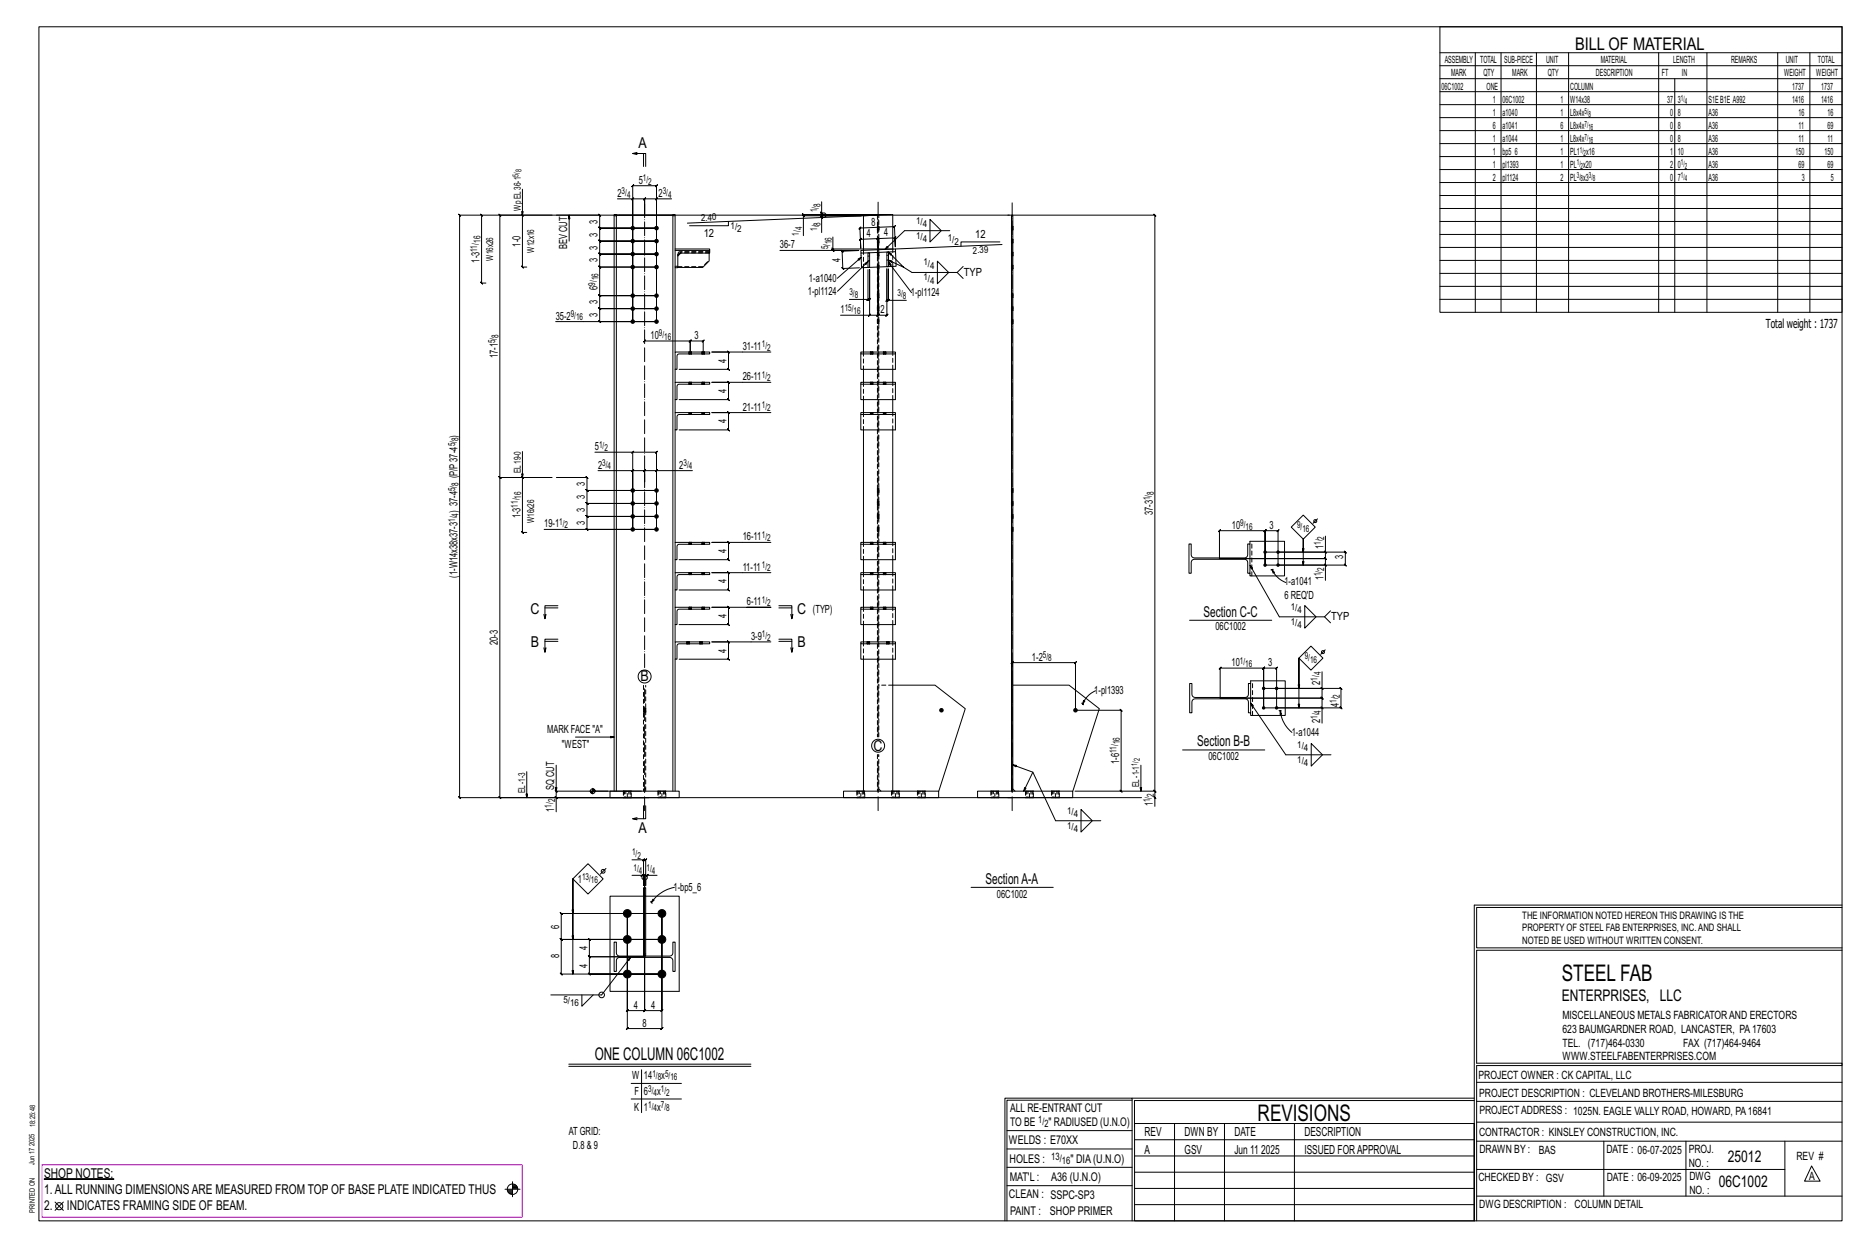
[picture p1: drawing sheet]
<svg xmlns="http://www.w3.org/2000/svg" width="914mm" height="610mm" viewBox="0 0 914 610" stroke-linecap="round" stroke-linejoin="round" font-family="sans-serif">
<g fill="#000" stroke="#000" stroke-width=".49">
<path d="M22 577h34z"/>
<circle cx="310" cy="118" r=".9"/>
<circle cx="310" cy="112" r=".9"/>
<circle cx="321" cy="118" r=".9"/>
<circle cx="321" cy="112" r=".9"/>
<circle cx="310" cy="124" r=".9"/>
<circle cx="310" cy="131" r=".9"/>
<circle cx="321" cy="124" r=".9"/>
<circle cx="321" cy="131" r=".9"/>
<circle cx="310" cy="145" r=".9"/>
<circle cx="310" cy="151" r=".9"/>
<circle cx="310" cy="157" r=".9"/>
<circle cx="321" cy="157" r=".9"/>
<circle cx="321" cy="151" r=".9"/>
<circle cx="321" cy="145" r=".9"/>
<circle cx="310" cy="240" r=".9"/>
<circle cx="321" cy="240" r=".9"/>
<circle cx="310" cy="253" r=".9"/>
<circle cx="310" cy="246" r=".9"/>
<circle cx="310" cy="259" r=".9"/>
<circle cx="321" cy="259" r=".9"/>
<circle cx="321" cy="253" r=".9"/>
<circle cx="321" cy="246" r=".9"/>
<circle cx="619" cy="276" r=".6"/>
<circle cx="619" cy="270" r=".6"/>
<circle cx="626" cy="270" r=".6"/>
<circle cx="626" cy="276" r=".6"/>
<circle cx="619" cy="337" r=".6"/>
<circle cx="625" cy="337" r=".6"/>
<circle cx="461" cy="347" r=".9"/>
<circle cx="526" cy="347" r=".9"/>
<circle cx="619" cy="346" r=".6"/>
<circle cx="625" cy="346" r=".6"/>
<circle cx="307" cy="460" r="1.9"/>
<circle cx="307" cy="447" r="1.9"/>
<circle cx="324" cy="460" r="1.9"/>
<circle cx="324" cy="447" r="1.9"/>
<circle cx="307" cy="477" r="1.9"/>
<circle cx="324" cy="477" r="1.9"/>
</g>
<g fill="none" stroke="#000" stroke-width=".49">
<path d="M19 13h883v584h-883zM705 13h197v140h-197zM705 26h197M705 32h197M705 39h197M722 26v127M735 26v127M752 26v127M768 26v127M812 26v127M820 39v114M836 26v127"/>
<path d="M870 26v127M886 26v127M705 45h197M705 51h197M705 58h197M312 76l-2-1h6v6M312 75h-2M315 75v6M705 64h197M705 70h197M705 77h197M256 93v38l-1-1 1 1h2"/>
<path d="M302 97h8v60v-66h-1l1-1v1h11l1-1-1 1v66v-60h8M309 98l1-1zM310 97h6l-1 1 1-1v8v-8l-1 1 1-1h5M321 97h1l-1 1zM402 99v5h2v1h32h-43v-1l1 1h-1v1M705 83h197M705 89h197M705 96h197M235 105l1 1zM236 105v33h-1l1 1v-1h2M255 105l1 1zM270 105h-25h-1l1 1v-1v129"/>
<path d="M272 105h22h-1l1 1v-1v7l-1-1 1 1h27h-27l-1-1 1 1v6l-1-1 1 1h27h-27l-1-1 1 1v6h-1l1 1v-1h27h-27h-1l1 1v-1v7l-1-1 1 1h27h-27l-1-1 1 1v14l-1-1 1 1h27h-27l-1-1 1 1v6l-1-1 1 1h27h-27l-1-1 1 1v6h-1l1 1v-1h27h-49M279 105v13M301 106h1v281M301 106v-1h29v18M301 106v281M302 106l27-1v282M329 106h1M357 108v2h-19M393 105l1 1zM402 106l1 1zM402 104l1 1zM402 114v-8h2h18h-29v9"/>
<path d="M402 104v1l1 1-1-1h26h-26l1 1-1-1v1M408 116v6h29M421 111v1l17-1h-1l1-1v1v10v-5h1l-1 1v-1l-8 1v-1l-1 1h1v5v-5v-1l-1 1h1h-9h1l-1 1v-1v4v-9h-1zM430 117h.1M430 119h.1M430 111h.1M430 112h.1M430 105l-94 4M455 107l6 6-6 5zM465 113h-22l-10 9M489 118h-19v2M491 120l-53 2"/>
<path d="M493 105h72l1 1-1-1v282M494 105h-269h-1l1 1v-1v285h-1l1 1v-1h270M495 117h.1M495 119h.1M495 111h.1M495 112h.1M495 105h1v282h-1zM496 117h.1M496 119h.1M496 111h.1M496 112h.1M705 102h197"/>
<path d="M705 108h197M705 115h197M330 123h17v1h-15v1v6h-2zM330 122h17v1M330 131v41M333 124l-1 1M347 124v4l-3 3h-12M382 123h38M407 121l1 1zM408 122v1l-1-1 1 1h12M420 123h-8v-1l1 1h-1l1 8h-1l1 1v-1h8M421 123l17-1v1l-17 1z"/>
<path d="M421 124l1 7h3M422 126l-12 10M423 131v41M425 128l-15 15M425 124h1v4h-1zM425 128v3h1v-3M425 132v14h-9M430 130h.1M430 132h.1M430 123h.1M430 125h.1M434 123h1v4h-1z"/>
<path d="M434 130l-8 1M435 128l11 15M435 123l7 8-7-4 2 1h-1l-1-1v3h-1v-3M435 132v15h9M437 122v-17l-14 1v16M437 130v42M438 123l1 7h-4M459 128l5 5-5 6zM469 133l2 3M471 130l-2 3h-23l-4-2M495 130h.1M495 132h.1"/>
<path d="M495 123h.1M495 125h.1M496 130h.1M496 132h.1M496 123h.1M496 125h.1M705 121h197M705 127h197M705 134h197M425 146h1l-1 1 1-1v-14v22h-15M425 146l-1 1zM426 154l-1 1z"/>
<path d="M430 156h.1M430 158h.1M430 150h.1M430 152h.1M430 144h.1M430 146h.1M435 147h-1l1-1-1 1v-15v22h1l-1 1v-1h-4l-1 1 1-1v-23v23l-1 1 1-1h-4M435 146l-1 1zM495 156h.1M495 158h.1M495 150h.1M495 152h.1"/>
<path d="M495 144h.1M495 146h.1M496 156h.1M496 158h.1M496 150h.1M496 152h.1M496 144h.1M496 146h.1M705 140h197M705 146h197M315 167l1-1zM316 167h22h-1l1-1v1v5v-5h-1l1-1v1h6l1-1-1 1v5"/>
<path d="M330 172h17v1h-15l-1 1v7h-1zM337 172h.1M337 173h.1M338 172h.1M338 173h.1M344 172h.1M344 173h.1M345 172h.1M345 173h.1M377 172h-29h9h-1l1 1v-1v9l-1-1 1 1h-25M421 172h17v1h-17zM421 173v8h17v-8"/>
<path d="M426 172h.1M426 173h.1M427 172h.1M427 173h.1M432 172h.1M432 173h.1M434 172h.1M434 173h.1M330 187h17v1h-15l-1 1v7h-1zM330 181v6M330 196v6M337 187h.1"/>
<path d="M337 188h.1M338 187h.1M338 188h.1M344 187h.1M344 188h.1M345 187h.1M345 188h.1M377 187h-29h9h-1l1 1v-1v9l-1-1 1 1h-25M421 187h17v1h-17zM421 188v8h17v-8M423 181v6M423 196v6"/>
<path d="M426 187h.1M426 188h.1M427 187h.1M427 188h.1M432 187h.1M432 188h.1M434 187h.1M434 188h.1M437 181v6M437 196v6M330 202h17v1h-15l-1 1v6h-1zM330 210v55"/>
<path d="M337 202h.1M337 203h.1M338 202h.1M338 203h.1M344 202h.1M344 203h.1M345 202h.1M345 203h.1M377 202h-29h9l-1-1 1 1v8h-1l1 1v-1h-25M421 202h17v1h-17zM421 203v7h17v-7M423 210v55"/>
<path d="M426 202h.1M426 203h.1M427 202h.1M427 203h.1M432 202h.1M432 203h.1M434 202h.1M434 203h.1M437 210v55M244 233l1 1zM255 233l1 1zM256 221v39h-1l1 1v-1h2"/>
<path d="M270 234h-25l-1-1 1 1v156h-1l1 1v-1h73M272 234h15v-1l1 1h-1v6v-1l1 1h-1h34h-34v-1l1 1h-1v6l1 1-1-1h34h-34l1 1-1-1v7v-1l1 1h-1h34h-34v-1l1 1h-1v6l1 1-1-1h34h-55M291 221h19v38v-29h-17M309 231l1-1zM310 221l-1 1 1-1zM310 221h11v1l1-1h-1v38v-29h18M310 230h6l-1 1 1-1v6v-6l-1 1 1-1h5M321 231l1-1zM430 239h.1M495 239h.1M496 239h.1M430 258h.1"/>
<path d="M430 260h.1M430 252h.1M430 254h.1M430 245h.1M430 247h.1M430 241h.1M495 258h.1M495 260h.1M495 252h.1M495 254h.1M495 245h.1M495 247h.1"/>
<path d="M495 241h.1M496 258h.1M496 260h.1M496 252h.1M496 254h.1M496 245h.1M496 247h.1M496 241h.1M638 252l6 6-6 6-6-6zM645 254l-2 2M330 265h17v1h-15l-1 1v7h-1zM330 274v6"/>
<path d="M337 265h.1M337 266h.1M338 265h.1M338 266h.1M344 265h.1M344 266h.1M345 265h.1M345 266h.1M377 265h-29h9h-1l1 1v-1v9l-1-1 1 1h-25M421 265h17v1h-17zM421 266v8h17v-8M423 274v6"/>
<path d="M426 265h.1M426 266h.1M427 265h.1M427 266h.1M432 265h.1M432 266h.1M434 265h.1M434 266h.1M437 274v6M597 273v-13h-1l1-1v1h22l1-1-1 1v16v-16l1-1-1 1h7h-1l1-1v1v16h23v8M597 273h52h-1l1 1v-1v3M612 266v-1h17v17h-17v-16h-1v6l-2 1h-25l-1-2v-5h-1v14h1v-5l2-1h25l1 1v5h1"/>
<path d="M612 277l14 25h22l3-3M619 270h40h-1l1 1v-1v6h-1l1 1v-1h-40M623 279l1 1h-1zM623 279a12 12 0 0 0 6 6M623 279h-1M623 279h.1M638 270v-6v12M648 276l1 1zM648 270l1 1zM649 262v8h-23M649 270v3h-1l1 1v-1h-52M267 297h6"/>
<path d="M273 296h-6v7v-2M330 280h17v1h-15l-1 1v7h-1zM330 297h17v1h-15l-1 1v7h-1zM330 289v8M337 280h.1M337 281h.1M337 297h.1M337 298h.1M338 280h.1M338 281h.1M338 297h.1M338 298h.1"/>
<path d="M344 280h.1M344 281h.1M344 297h.1M344 298h.1M345 280h.1M345 281h.1M345 297h.1M345 298h.1M366 297h11h-29h9h-1l1 1v-1v9l-1-1 1 1h-25M377 280h-29h9h-1l1 1v-1v9l-1-1 1 1h-25M381 296h7v7v-2M381 297h7"/>
<path d="M421 280h17v1h-17zM421 297h17v1h-17zM421 281v8h17v-8M421 298v8h17v-8M423 289v8M426 280h.1M426 281h.1M426 297h.1M426 298h.1M427 280h.1M427 281h.1M427 297h.1"/>
<path d="M427 298h.1M432 280h.1M432 281h.1M432 297h.1M432 298h.1M434 280h.1M434 281h.1M434 297h.1M434 298h.1M437 289v8M639 296l5 6-5 5zM266 317l1 2"/>
<path d="M266 301l1 2M267 314h6M273 313h-6v6v-2M330 314h17v1h-15l-1 1v7h-1zM330 306v8M336 314h.1M336 315h.1M337 314h.1M337 315h.1M343 314h.1M343 315h.1M344 314h.1"/>
<path d="M344 315h.1M377 314h-29h9h-1l1 1v-1v9l-1-1 1 1h-25M381 313h7v6v-2M381 314h7M387 317l1 2M387 301l1 2M421 314h17v1h-17zM421 315v8h17v-8M423 306v8M424 314h.1M424 315h.1M426 314h.1"/>
<path d="M426 315h.1M434 314h.1M434 315h.1M435 314h.1M435 315h.1M437 306v8M582 303h41M648 302l3 3M649 318l-3 2M330 323v64M423 323v64M437 335h21l15 12-14 40"/>
<path d="M437 323v64M496 335h27l15 12-13 40M536 338a12 12 0 0 0-6 6M612 334v-1h17v17h-17v-16h-1v6l-1 1h-26l-1-1v-6h-1v15h1l1-6 1-1h25l1 1v6h1M619 337h37v-1l1 1h-1v9l1 1-1-1h-37M636 322l6-6 6 6-6 6zM636 337v-15v24M647 336l1 1zM647 329v8h-22M647 337v5v-1l1 1h-1h-50M315 348h.1M315 347h.1"/>
<path d="M316 348h.1M316 347h.1M530 344h.1M530 344v1M530 343h1l-1 1zM597 342v-15l1-1-1 1h22h-1l1-1v1v19v-19h-1l1-1v1h6h-1l1-1v1v19h22v8M597 342h50v-1l1 1h-1v4M612 344l17 25h23M626 348h1M627 348v1v1zM627 348a16 16 0 0 0 5 10M627 348h.1"/>
<path d="M647 346l1 1zM258 378v12M272 374v13M282 361h19M496 374l10 4 11 24h22M506 378l-5 9M558 374v13M579 367h40M642 364l5 5-5 6zM272 390l1 1zM289 387h9M289 387h1"/>
<path d="M289 388h1M290 388h.1M290 386v2M290 387h1M290 386h1M299 387h33v3h-33zM305 387h.1M305 390h.1M309 387h.1M309 390h.1M314 387h-42l1 1-1-1v3M315 394v7"/>
<path d="M316 390h-44v7M316 394v7h-6h2M322 387h.1M322 390h.1M326 387h.1M326 390h.1M413 387h46v3h-46zM419 387h.1M419 390h.1M423 387h.1M423 390h.1M436 387h.1"/>
<path d="M436 390h.1M440 387h.1M440 390h.1M449 387h.1M449 390h.1M453 387h.1M453 390h.1M479 387h46v3h-46zM485 387h.1M485 390h.1M489 387h.1M489 390h.1"/>
<path d="M493 390h66M495 387v-63v1l1-1h-1h31v1l1-1h-1v23h23h-1l1 1v-1v40h-1l1 1v-1h-23M496 386l1 1M502 387h.1M502 390h.1M506 387h.1M506 390h.1M515 387h.1M515 390h.1M519 387h.1M519 390h.1M529 396l6 6-6 5z"/>
<path d="M549 387h16l1 1-1-1v3l1 1-1-1v5M565 387l1 1zM312 400l-2 1M280 430v17M288 423l7 7-7 7-8-7zM297 425l-3 3M309 421h6v12v-2l-1-1v-2h-5M314 428h2l-1 1 1-1v40M315 428l-1 1zM315 434h1v34h-1zM315 421l1-1zM315 438h-16v47h33v-47h-16"/>
<path d="M315 421h1l1-1-1 1v12v-2l1-1v-2h5M317 428l-1 1zM317 428h-1l-1 1 1-1v40M320 440l-1 2zM330 434a18 18 0 0 0-11 8M475 434h41M280 460v-30v47M307 447v47v1l1-1h-1h9l-1 1 1-1v-26v26l-1 1 1-1h8v1l1-1h-1v-47v56h1l-1 1v-1h-17h1l-1 1v-1zM319 441v1M319 442h.1M324 460h-49l-1-1 1 1v17l-1-1 1 1h49h-35l-1-1 1 1v-9v1l-1-1h1h27M324 447h-49l-1-1 1 1v13l-1-1 1 1h49h-35l-1-1 1 1v8h-1l1 1v-1h27"/>
<path d="M722 443v154M722 443h180M902 444h-179v20h179M301 461h1v6l1 1h25l1-2v-5h1v14h-1v-6l-1-1-25 1-1 1v5h-1zM309 468l-14 19h-25M902 465h-179v55h179v1h-179v76M285 487v5l5-5M278 521h90M278 522h90M309 530h25M309 538h25M314 523v21"/>
<path d="M554 538h-61v59M554 537h168M722 538h-167v13M723 539h179M723 530h179M493 553h61M555 550h167v47h-167zM555 558h167M575 550v47M599 550v47M634 550v47M723 549h179"/>
<path d="M723 558h179M785 558v27M825 558v27M874 558v27M251 578v8M251 580h1M493 571h61M493 562h61M555 573h167M555 566h167M723 572h151M887 570l4 8h-8z"/>
<path d="M27 588l4 4M31 588l-4 4M247 582h8M248 582h3M248 583h3M249 583h2M249 584h2M251 581h2M251 580h2M492 597v-60h62v60M493 580h61M555 589h167"/>
<path d="M555 581h167M723 585h179"/>
<circle cx="644" cy="255" r=".7"/>
<circle cx="648" cy="319" r=".7"/>
<circle cx="316" cy="331" r="3"/>
<circle cx="430" cy="365" r="3"/>
<circle cx="290" cy="387" r="1.2"/>
<circle cx="295" cy="426" r=".9"/>
<circle cx="295" cy="487" r="1.4"/>
<circle cx="29" cy="590" r="1.8"/>
<circle cx="251" cy="582" r="2.6"/>
</g>
<path d="M21 570h235v26h-235z" fill="none" stroke="#f0f" stroke-width=".5"/>
<g fill="none" stroke="#000" stroke-width=".49" stroke-dasharray="2 1.4">
<path d="M302 105h.1M329 105h.1M430 118h.1M430 117h.1M430 119h.1M430 118v1M430 111v1zM430 111h.1M430 112h.1M430 105v255M495 118h1zM495 118h1"/>
<path d="M495 117h1M495 117h.1M495 119h.1M495 119h1M495 118l1 1M495 111l1 1zM495 111h1M495 111h.1M495 112h.1M495 112h1M496 117h-1M496 111h-1"/>
<path d="M496 117h.1M496 118h.1M496 111h.1M496 112h.1M332 125v-1M332 130h-2M332 130h12l3-3M347 124h-14M347 124l-14-1v1M347 123h-14l-1 1M423 122v9M425 131h1"/>
<path d="M425 125h1M430 130v1zM430 130h.1M430 132v-1M430 131v1M430 131h.1M430 124h.1M430 124v-1M430 125h.1M430 124v1M430 132h.1M430 123h.1"/>
<path d="M430 123v1M434 130h1M434 125h1M437 130v-8M495 130l1 1zM495 130h1M495 130h.1M495 132v-1M495 131l1 1M495 131h1M495 124h1zM495 124h1"/>
<path d="M495 124v-1M495 125h.1M495 125h1M495 124l1 1M495 132h1M496 130h-1M496 123h-1M496 130h.1M496 131h.1M496 123v1M496 124v1M430 157h.1"/>
<path d="M430 157v-1M430 158h.1M430 157v1M430 151h.1M430 150h.1M430 152h.1M430 151v1M430 144v1zM430 144h.1M430 146v-1M430 145v1M430 145h.1"/>
<path d="M430 146h.1M430 156h.1M430 156v1M495 157h1zM495 157h1M495 157v-1M495 158h.1M495 158h1M495 157l1 1M495 151h1zM495 151h1M495 150h1"/>
<path d="M495 150h.1M495 152h.1M495 152h1M495 151l1 1M495 144l1 1zM495 144h1M495 144h.1M495 146v-1M495 145l1 1M495 145h1M495 146h1M496 156h-1"/>
<path d="M496 150h-1M496 144h-1M496 156v1M496 157v1M496 150h.1M496 151h.1M496 144h.1M496 145h.1M337 172v1M337 172h.1M338 172l-1 1M338 172v1z"/>
<path d="M338 173h.1M338 172v1M338 172h.1M338 173v-1M344 172v1M344 172h.1M344 172v1zM344 173h.1M345 172v1M345 172h.1M345 173h.1M345 173v-1"/>
<path d="M423 172v9M426 172v1M426 172h.1M427 172v1zM427 172l-1 1M427 173h-1M427 172v1M427 172h.1M427 173h.1M427 173v-1M432 172v1M432 172h.1"/>
<path d="M433 172l-1 1M433 172v1zM433 172v1M433 173h.1M434 172h.1M434 173h.1M434 173v-1M337 187v1M337 187h.1M338 187l-1 1M338 187v1zM338 188h.1"/>
<path d="M338 187v1M338 187h.1M338 188v-1M344 187v1M344 187h.1M344 187v1zM344 188h.1M345 187v1M345 187h.1M345 188h.1M345 188v-1M423 187v9"/>
<path d="M426 187v1M426 187h.1M427 187v1zM427 187l-1 1M427 188h-1M427 187v1M427 187h.1M427 188h.1M427 188v-1M432 187v1M432 187h.1M433 187l-1 1"/>
<path d="M433 187v1zM433 187v1M433 188h.1M434 187h.1M434 188h.1M434 188v-1M437 196v-9M437 181v-9M337 202v1M337 202h.1M338 202l-1 1M338 202v1z"/>
<path d="M338 203h.1M338 202v1M338 202h.1M338 203v-1M344 202v1M344 202h.1M344 202v1zM344 203h.1M345 202v1M345 202h.1M345 203h.1M345 203v-1"/>
<path d="M423 202v8M426 202v1M426 202h.1M427 202v1zM427 202l-1 1M427 203h-1M427 202v1M427 202h.1M427 203h.1M427 203v-1M432 202v1M432 202h.1"/>
<path d="M433 202l-1 1M433 202v1zM433 202v1M433 203h.1M434 202h.1M434 203h.1M434 203v-1M437 210v-8M430 240h.1M430 239h.1M430 240v1M495 240h1z"/>
<path d="M495 240h1M495 239h1M495 239h.1M495 240l1 1M496 239h-1M496 239h.1M496 240h.1M430 259h.1M430 258h.1M430 260h.1M430 259v1M430 252v1z"/>
<path d="M430 252h.1M430 254v-1M430 253v1M430 253h.1M430 246h.1M430 246v-1M430 247h.1M430 246v1M430 241h.1M430 254h.1M430 245h.1M430 245v1"/>
<path d="M495 259h1zM495 259h1M495 258h1M495 258h.1M495 260h.1M495 260h1M495 259l1 1M495 252l1 1zM495 252h1M495 252h.1M495 254v-1M495 253l1 1"/>
<path d="M495 253h1M495 246h1zM495 246h1M495 246v-1M495 247h.1M495 247h1M495 246l1 1M495 241h.1M495 241h1M495 254h1M496 258h-1M496 252h-1"/>
<path d="M496 245h-1M496 258h.1M496 259h.1M496 252h.1M496 253h.1M496 245v1M496 246v1M337 265v1M337 265h.1M338 265l-1 1M338 265v1zM338 266h.1"/>
<path d="M338 265v1M338 265h.1M338 266v-1M344 265v1M344 265h.1M344 265v1zM344 266h.1M345 265v1M345 265h.1M345 266h.1M345 266v-1M423 265v9"/>
<path d="M426 265v1M426 265h.1M427 265v1zM427 265l-1 1M427 266h-1M427 265v1M427 265h.1M427 266h.1M427 266v-1M432 265v1M432 265h.1M433 265l-1 1"/>
<path d="M433 265v1zM433 265v1M433 266h.1M434 265h.1M434 266h.1M434 266v-1M437 274v-9M337 280v1M337 280h.1M337 297v1M337 297h.1M338 280l-1 1"/>
<path d="M338 297l-1 1M338 280v1zM338 281h.1M338 297v1zM338 298h.1M338 280v1M338 297v1M338 280h.1M338 297h.1M338 281v-1M338 298v-1M344 280v1"/>
<path d="M344 280h.1M344 297v1M344 297h.1M344 280v1zM344 281h.1M344 297v1zM344 298h.1M345 280v1M345 297v1M345 280h.1M345 297h.1M345 281h.1"/>
<path d="M345 281v-1M345 298h.1M345 298v-1M423 280v9M423 297v9M426 280v1M426 280h.1M426 297v1M426 297h.1M427 280v1zM427 280l-1 1M427 281h-1"/>
<path d="M427 297v1zM427 297l-1 1M427 298h-1M427 280v1M427 297v1M427 280h.1M427 297h.1M427 281h.1M427 281v-1M427 298h.1M427 298v-1M432 280v1"/>
<path d="M432 280h.1M432 297v1M432 297h.1M433 280l-1 1M433 297l-1 1M433 280v1zM433 280v1M433 281h.1M433 297v1zM433 297v1M433 298h.1M434 280h.1"/>
<path d="M434 297h.1M434 281h.1M434 281v-1M434 298h.1M434 298v-1M437 289v-9M613 282v-17M336 314v1M336 314h.1M337 314l-1 1M337 314v1zM337 315h.1"/>
<path d="M337 314v1M337 314h.1M337 315v-1M343 314v1M343 314h.1M343 314v1zM343 315h.1M344 314v1M344 314h.1M344 315h.1M344 315v-1M423 314v9"/>
<path d="M424 314v1M424 314h1M425 314l-1 1M425 314v1M425 314v1zM425 315h.1M426 314v1M426 314h.1M426 315h.1M426 315v-1M434 314v1M434 314h.1"/>
<path d="M435 314v1zM435 314l-1 1M435 315h-1M435 314v1M435 314h.1M435 315h.1M435 315v-1M437 306v-9M315 335v51h1v-51M437 323v-9M437 335h-7M315 347l1 1z"/>
<path d="M315 348h.1M315 347h.1M315 347h1M315 348h1M316 347h-1M316 348h-1M316 348h.1M316 347h.1M613 350v-17M430 369v18M430 360v-255M305 387v3"/>
<path d="M305 387h.1M306 387h-1v3M306 387v3h-1M307 387h1v3h-1zM307 387h-1v3M307 390h-1M308 387v3M308 387h1v3h-1M309 387h.1M309 390h.1M309 390v-3M315 386v1"/>
<path d="M316 387v-1M322 387v3M322 387h.1M323 387h-1v3M323 387v3h-1M324 387h1v3h-1zM324 387h-1v3M324 390h-1M325 387v3M325 387h1v3h-1M326 387h.1M326 390h.1"/>
<path d="M326 390v-3M419 387v3M419 387h1M420 387l-1 3M421 387h-1v3M421 387h1v3h-1zM421 387v3h-1M421 390h.1M422 387h1v3h-1M423 387v3M423 387h.1M423 390h.1"/>
<path d="M423 390v-3M430 387v-18M430 386l1 1M436 387v3M436 387h1M437 387l-1 3M438 387h-1v3M438 387h1v3h-1zM438 387v3h-1M438 390h.1M439 387h1v3h-1M440 387v3"/>
<path d="M440 387h.1M440 390h.1M440 390v-3M449 387v3M449 387h.1M450 387h-1v3M450 387v3h-1M451 387h1v3h-1zM451 387h-1v3M451 390h-1M452 387v3M452 387h1v3h-1"/>
<path d="M453 387h.1M453 390h.1M453 390v-3M485 387v3M485 387h.1M486 387h-1v3M486 387v3h-1M487 387h1v3h-1zM487 387h-1v3M487 390h-1M488 387v3M488 387h1v3h-1"/>
<path d="M489 387h.1M489 390h.1M489 390v-3M502 387v3M502 387h.1M503 387h-1v3M503 387v3h-1M504 387h1v3h-1zM504 387h-1v3M504 390h-1M505 387v3M505 387h1v3h-1"/>
<path d="M506 387h.1M506 390h.1M506 390v-3M515 387v3M515 387h.1M516 387h-1v3M517 387v3zM517 387h-1v3h-1M517 390h-1M517 387h1v3h-1M518 387v3M518 387h1"/>
<path d="M519 390h-1M519 390v-3M315 438h1M316 438h-1M316 467h-1"/>
</g>
<path d="M316 327v-228M430 360v-261M316 397v-62M430 397v-28M495 397v-298" fill="none" stroke="#000" stroke-width=".49" stroke-dasharray="6.8 1 0 1"/>
<g font-size="11.2">
<text x="764" y="480">STEEL FAB</text>
<text x="616" y="548">REVISIONS</text>
</g>
<g font-size="8.6">
<text x="771" y="24">BILL OF MATERIAL</text>
<text x="291" y="519">ONE COLUMN 06C1002</text>
</g>
<g font-size="7.9">
<text x="765" y="490">ENTERPRISES, LLC</text>
<text x="846" y="569">25012</text>
<text x="841" y="581">06C1002</text>
</g>
<g font-size="7.3">
<text x="312" y="73">A</text>
<text x="260" y="300">C</text>
<text x="390" y="300">C</text>
<text x="589" y="302">Section C-C</text>
<text x="260" y="317">B</text>
<text x="390" y="317">B</text>
<text x="313" y="333">B</text>
<text x="586" y="365">Section B-B</text>
<text x="428" y="367">C</text>
<text x="312" y="408">A</text>
<text x="482" y="432">SectionA-A</text>
</g>
<g font-size="6.6">
<text x="22" y="576">SHOP NOTES:</text>
<text x="22" y="584">1.ALL RUNNING DIMENSIONSARE MEASURED FROM TOP OF BASE PLATE INDICATED THUS</text>
<text x="22" y="592">2.</text>
<text x="33" y="592">INDICATES FRAMING SIDE OF BEAM.</text>
</g>
<g font-size="6.1">
<text x="864" y="161">Total weight : 1737</text>
<text x="560" y="556">REV</text>
<text x="580" y="556">DWN BY</text>
<text x="604" y="556">DATE</text>
<text x="639" y="556">DESCRIPTION</text>
<text x="560" y="564">A</text>
<text x="580" y="564">GSV</text>
<text x="604" y="564">Jun 11</text>
<text x="617" y="564">2025</text>
<text x="639" y="564">ISSUED FORAPPROVAL</text>
</g>
<g font-size="5.9">
<text x="494" y="560">WELDS : E70XX</text>
<text x="494" y="569">HOLES :</text>
<text x="524" y="569">&quot; DIA(U.N.O)</text>
<text x="494" y="578">MAT'L :</text>
<text x="515" y="578">A36 (U.N.O)</text>
<text x="494" y="586">CLEAN : SSPC-SP3</text>
<text x="495" y="595">PAINT :</text>
<text x="514" y="595">SHOP PRIMER</text>
</g>
<g font-size="5.8">
<text x="494" y="544">ALL RE-ENTRANT CUT</text>
<text x="494" y="551">TO BE</text>
<text x="513" y="551">&quot; RADIUSED (U.N.O)</text>
</g>
<g font-size="5.6">
<text x="765" y="499">MISCELLANEOUS METALS FABRICATORAND ERECTORS</text>
<text x="765" y="505">623 BAUMGARDNER ROAD, LANCASTER, PA17603</text>
<text x="765" y="512">TEL. (717)464-0330</text>
<text x="824" y="512">FAX (717)464-9464</text>
<text x="765" y="519">WWW.STEELFABENTERPRISES.COM</text>
<text x="724" y="528">PROJECT OWNER : CK CAPITAL, LLC</text>
<text x="724" y="537">PROJECT DESCRIPTION : CLEVELAND BROTHERS-MILESBURG</text>
<text x="724" y="545">PROJECTADDRESS : 1025N. EAGLE VALLY ROAD, HOWARD, PA16841</text>
<text x="724" y="556">CONTRACTOR : KINSLEY CONSTRUCTION, INC.</text>
<text x="724" y="564">DRAWN BY :</text>
<text x="753" y="564">BAS</text>
<text x="786" y="564">DATE : 06-07-2025</text>
<text x="827" y="564">PROJ.</text>
<text x="879" y="568">REV #</text>
<text x="827" y="571">NO. :</text>
<text x="724" y="578">CHECKED BY : GSV</text>
<text x="787" y="578">DATE : 06-09-2025</text>
<text x="827" y="578">DWG</text>
<text x="886" y="578">A</text>
<text x="827" y="584">NO. :</text>
<text x="724" y="591">DWG DESCRIPTION : COLUMN DETAIL</text>
</g>
<g font-size="5.5">
<text x="313" y="90">5</text>
<text x="302" y="96">2</text>
<text x="322" y="96">2</text>
<text x="293" y="109" transform="rotate(-90 293 109)">3</text>
<text x="427" y="110" transform="rotate(-2 427 110)">8</text>
<text x="293" y="116" transform="rotate(-90 293 116)">3</text>
<text x="344" y="116">12</text>
<text x="424" y="116" transform="rotate(-2 424 116)">4</text>
<text x="433" y="116" transform="rotate(-2 433 116)">4</text>
<text x="477" y="116">12</text>
<text x="255" y="121" transform="rotate(-90 255 121)">1-0</text>
<text x="278" y="122" transform="rotate(-90 278 122)">BEV CUT</text>
<text x="293" y="122" transform="rotate(-90 293 122)">3</text>
<text x="382" y="122">36-7</text>
<text x="235" y="128" transform="rotate(-90 235 128)">1-3</text>
<text x="293" y="128" transform="rotate(-90 293 128)">3</text>
<text x="411" y="128" transform="rotate(-92 411 128)">4</text>
<text x="472" y="135">TYP</text>
<text x="293" y="142" transform="rotate(-90 293 142)">6</text>
<text x="396" y="138">1-a1040</text>
<text x="293" y="149" transform="rotate(-90 293 149)">3</text>
<text x="395" y="144">1-pl1124</text>
<text x="446" y="145">1-pl1124</text>
<text x="293" y="155" transform="rotate(-90 293 155)">3</text>
<text x="411" y="153">1</text>
<text x="431" y="153">2</text>
<text x="272" y="156">35-2</text>
<text x="318" y="166">10</text>
<text x="340" y="166">3</text>
<text x="364" y="171">31-11</text>
<text x="244" y="175" transform="rotate(-90 244 175)">17-1</text>
<text x="356" y="177" transform="rotate(-90 356 177)">4</text>
<text x="364" y="186">26-11</text>
<text x="356" y="192" transform="rotate(-90 356 192)">4</text>
<text x="364" y="201">21-11</text>
<text x="356" y="207" transform="rotate(-90 356 207)">4</text>
<text x="224" y="214" transform="rotate(-90 224 214)">)</text>
<text x="291" y="220">5</text>
<text x="224" y="234" transform="rotate(-90 224 234)">(P/P37-4</text>
<text x="293" y="229">2</text>
<text x="333" y="229">2</text>
<text x="286" y="238" transform="rotate(-90 286 238)">3</text>
<text x="286" y="244" transform="rotate(-90 286 244)">3</text>
<text x="224" y="251" transform="rotate(-90 224 251)">) 37-4</text>
<text x="286" y="251" transform="rotate(-90 286 251)">3</text>
<text x="255" y="254" transform="rotate(-90 255 254)">1-3</text>
<text x="286" y="257" transform="rotate(-90 286 257)">3</text>
<text x="564" y="252" transform="rotate(-90 564 252)">37-3</text>
<text x="266" y="258">19-1</text>
<text x="603" y="259">10</text>
<text x="621" y="259">3</text>
<text x="364" y="264">16-11</text>
<text x="648" y="269" transform="rotate(-90 648 269)">1</text>
<text x="356" y="271" transform="rotate(-90 356 271)">4</text>
<text x="658" y="274" transform="rotate(-90 658 274)">3</text>
<text x="364" y="279">11-11</text>
<text x="224" y="283" transform="rotate(-90 224 283)">(1-W14x38x37-3</text>
<text x="356" y="285" transform="rotate(-90 356 285)">4</text>
<text x="629" y="286">1-a1041</text>
<text x="648" y="284" transform="rotate(-90 648 284)">1</text>
<text x="629" y="293">6 REQ'D</text>
<text x="366" y="296">6-11</text>
<text x="356" y="302" transform="rotate(-90 356 302)">4</text>
<text x="398" y="300">(TYP)</text>
<text x="652" y="304">TYP</text>
<text x="595" y="308">06C1002</text>
<text x="244" y="316" transform="rotate(-90 244 316)">20-3</text>
<text x="368" y="313">3-9</text>
<text x="356" y="319" transform="rotate(-90 356 319)">4</text>
<text x="505" y="323">1-2</text>
<text x="603" y="326">10</text>
<text x="621" y="326">3</text>
<text x="646" y="335" transform="rotate(-90 646 335)">2</text>
<text x="536" y="339">1-pl1393</text>
<text x="655" y="346" transform="rotate(-90 655 346)">4</text>
<text x="646" y="354" transform="rotate(-90 646 354)">2</text>
<text x="268" y="359">MARK FACE &quot;A&quot;</text>
<text x="275" y="366">&quot;WEST&quot;</text>
<text x="632" y="360">1-a1044</text>
<text x="592" y="372">06C1002</text>
<text x="548" y="374" transform="rotate(-90 548 374)">1-6</text>
<text x="271" y="387" transform="rotate(-90 271 387)">SQ CUT</text>
<text x="564" y="395" transform="rotate(-90 564 395)">1</text>
<text x="271" y="397" transform="rotate(-90 271 397)">1</text>
<text x="283" y="432">1</text>
<text x="330" y="436">1-bp5_6</text>
<text x="488" y="439">06C1002</text>
<text x="274" y="454" transform="rotate(-90 274 454)">6</text>
<text x="288" y="465" transform="rotate(-90 288 465)">4</text>
<text x="274" y="469" transform="rotate(-90 274 469)">8</text>
<text x="288" y="474" transform="rotate(-90 288 474)">4</text>
<text x="310" y="493">4</text>
<text x="319" y="493">4</text>
<text x="315" y="502">8</text>
<text x="309" y="528">W</text>
<text x="315" y="528">14</text>
<text x="324" y="528">x</text>
<text x="311" y="536">F</text>
<text x="315" y="536">6</text>
<text x="322" y="536">x</text>
<text x="310" y="543">K</text>
<text x="315" y="543">1</text>
<text x="322" y="543">x</text>
<text x="278" y="555">AT GRID:</text>
<text x="280" y="562">D.8 &amp; 9</text>
</g>
<g font-size="5">
<text x="745" y="450">THE INFORMATION NOTED HEREON THIS DRAWING IS THE</text>
<text x="745" y="456">PROPERTY OF STEEL FAB ENTERPRISES, INC.AND SHALL</text>
<text x="745" y="462">NOTED BE USED WITHOUT WRITTEN CONSENT.</text>
<text x="508" y="550">1/</text>
<text x="511" y="551">2</text>
<text x="515" y="568">13/</text>
<text x="520" y="570">16</text>
</g>
<g font-size="4.9">
<text x="707" y="31">ASSEMBLY</text>
<text x="725" y="31">TOTAL</text>
<text x="736" y="31">SUB-PIECE</text>
<text x="757" y="31">UNIT</text>
<text x="784" y="31">MATERIAL</text>
<text x="819" y="31">LENGTH</text>
<text x="847" y="31">REMARKS</text>
<text x="874" y="31">UNIT</text>
<text x="890" y="31">TOTAL</text>
<text x="710" y="37">MARK</text>
<text x="726" y="37">QTY</text>
<text x="740" y="37">MARK</text>
<text x="758" y="37">QTY</text>
<text x="781" y="37">DESCRIPTION</text>
<text x="814" y="37">FT</text>
<text x="823" y="37">IN</text>
<text x="873" y="37">WEIGHT</text>
<text x="889" y="37">WEIGHT</text>
<text x="706" y="44">06C1002</text>
<text x="728" y="44">ONE</text>
<text x="769" y="44">COLUMN</text>
<text x="877" y="44">1737</text>
<text x="891" y="44">1737</text>
<text x="731" y="50">1</text>
<text x="736" y="50">06C1002</text>
<text x="764" y="50">1</text>
<text x="769" y="50">W14x38</text>
<text x="816" y="50">37</text>
<text x="821" y="50">3</text>
<text x="836" y="50">S1EB1E A992</text>
<text x="877" y="50">1416</text>
<text x="891" y="50">1416</text>
<text x="731" y="57">1</text>
<text x="736" y="57">a1040</text>
<text x="764" y="57">1</text>
<text x="769" y="57">L8x4x</text>
<text x="818" y="57">0</text>
<text x="821" y="57">8</text>
<text x="836" y="57">A36</text>
<text x="880" y="57">16</text>
<text x="895" y="57">16</text>
<text x="731" y="63">6</text>
<text x="736" y="63">a1041</text>
<text x="764" y="63">6</text>
<text x="769" y="63">L8x4x</text>
<text x="818" y="63">0</text>
<text x="821" y="63">8</text>
<text x="836" y="63">A36</text>
<text x="880" y="63">11</text>
<text x="895" y="63">69</text>
<text x="731" y="69">1</text>
<text x="736" y="69">a1044</text>
<text x="764" y="69">1</text>
<text x="769" y="69">L8x4x</text>
<text x="818" y="69">0</text>
<text x="821" y="69">8</text>
<text x="836" y="69">A36</text>
<text x="880" y="69">11</text>
<text x="895" y="69">11</text>
<text x="731" y="76">1</text>
<text x="736" y="76">bp5_6</text>
<text x="764" y="76">1</text>
<text x="769" y="76">PL1 x16</text>
<text x="818" y="76">1</text>
<text x="821" y="76">10</text>
<text x="836" y="76">A36</text>
<text x="879" y="76">150</text>
<text x="893" y="76">150</text>
<text x="731" y="82">1</text>
<text x="736" y="82">pl1393</text>
<text x="764" y="82">1</text>
<text x="769" y="82">PL x20</text>
<text x="818" y="82">2</text>
<text x="821" y="82">0</text>
<text x="836" y="82">A36</text>
<text x="880" y="82">69</text>
<text x="895" y="82">69</text>
<text x="731" y="88">2</text>
<text x="736" y="88">pl1124</text>
<text x="764" y="88">2</text>
<text x="769" y="88">PL x3</text>
<text x="818" y="88">0</text>
<text x="821" y="88">7</text>
<text x="836" y="88">A36</text>
<text x="882" y="88">3</text>
<text x="896" y="88">5</text>
</g>
<g font-size="4.7">
<text x="315" y="89">1/</text>
<text x="304" y="95">3/</text>
<text x="317" y="90">2</text>
<text x="324" y="95">3/</text>
<text x="307" y="97">4</text>
<text x="327" y="97">4</text>
<text x="402" y="101" transform="rotate(-90 402 101)">8</text>
<text x="255" y="103" transform="rotate(-90 255 103)">Wp EL36-1</text>
<text x="400" y="104" transform="rotate(-90 400 104)">1/</text>
<text x="343" y="108" transform="rotate(-2 343 108)">2.40</text>
<text x="358" y="112">1/</text>
<text x="361" y="113">2</text>
<text x="393" y="113" transform="rotate(-90 393 113)">4</text>
<text x="400" y="113" transform="rotate(-90 400 113)">1/</text>
<text x="402" y="110" transform="rotate(-90 402 110)">8</text>
<text x="448" y="109">1/</text>
<text x="452" y="111">4</text>
<text x="235" y="119" transform="rotate(-90 235 119)">16</text>
<text x="391" y="115" transform="rotate(-90 391 115)">1/</text>
<text x="407" y="119" transform="rotate(-90 407 119)">16</text>
<text x="448" y="117">1/</text>
<text x="452" y="118">4</text>
<text x="464" y="118">1/</text>
<text x="467" y="120">2</text>
<text x="233" y="123" transform="rotate(-90 233 123)">11/</text>
<text x="261" y="124" transform="rotate(-90 261 124)">W12x16</text>
<text x="405" y="122" transform="rotate(-90 405 122)">5/</text>
<text x="476" y="124" transform="rotate(-2 476 124)">2.39</text>
<text x="241" y="128" transform="rotate(-90 241 128)">W16x26</text>
<text x="452" y="130">1/</text>
<text x="455" y="131">4</text>
<text x="293" y="137" transform="rotate(-90 293 137)">16</text>
<text x="452" y="137">1/</text>
<text x="291" y="140" transform="rotate(-90 291 140)">9/</text>
<text x="455" y="139">4</text>
<text x="416" y="144">3/</text>
<text x="418" y="146">8</text>
<text x="439" y="145">3/</text>
<text x="442" y="146">8</text>
<text x="279" y="155">9/</text>
<text x="414" y="152">15/</text>
<text x="418" y="154">16</text>
<text x="282" y="157">16</text>
<text x="242" y="168" transform="rotate(-90 242 168)">5/</text>
<text x="244" y="165" transform="rotate(-90 244 165)">8</text>
<text x="323" y="165">9/</text>
<text x="325" y="166">16</text>
<text x="373" y="170">1/</text>
<text x="376" y="172">2</text>
<text x="373" y="185">1/</text>
<text x="376" y="186">2</text>
<text x="373" y="200">1/</text>
<text x="376" y="201">2</text>
<text x="224" y="216" transform="rotate(-90 224 216)">8</text>
<text x="223" y="218" transform="rotate(-90 223 218)">5/</text>
<text x="293" y="219">1/</text>
<text x="296" y="221">2</text>
<text x="255" y="231" transform="rotate(-90 255 231)">EL19-0</text>
<text x="295" y="228">3/</text>
<text x="297" y="230">4</text>
<text x="335" y="228">3/</text>
<text x="337" y="230">4</text>
<text x="224" y="238" transform="rotate(-90 224 238)">8</text>
<text x="223" y="240" transform="rotate(-90 223 240)">5/</text>
<text x="255" y="244" transform="rotate(-90 255 244)">16</text>
<text x="563" y="245" transform="rotate(-90 563 245)">1/</text>
<text x="565" y="242" transform="rotate(-90 565 242)">8</text>
<text x="253" y="248" transform="rotate(-90 253 248)">11/</text>
<text x="223" y="255" transform="rotate(-90 223 255)">1/</text>
<text x="224" y="253" transform="rotate(-90 224 253)">4</text>
<text x="261" y="256" transform="rotate(-90 261 256)">W16x26</text>
<text x="274" y="257">1/</text>
<text x="607" y="257">9/</text>
<text x="276" y="258">2</text>
<text x="373" y="263">1/</text>
<text x="610" y="259">16</text>
<text x="635" y="258">9/</text>
<text x="638" y="260">16</text>
<text x="376" y="265">2</text>
<text x="647" y="267" transform="rotate(-90 647 267)">1/</text>
<text x="648" y="264" transform="rotate(-90 648 264)">2</text>
<text x="373" y="278">1/</text>
<text x="376" y="280">2</text>
<text x="647" y="282" transform="rotate(-90 647 282)">1/</text>
<text x="648" y="279" transform="rotate(-90 648 279)">2</text>
<text x="373" y="295">1/</text>
<text x="376" y="297">2</text>
<text x="632" y="298">1/</text>
<text x="635" y="300">4</text>
<text x="632" y="306">1/</text>
<text x="373" y="312">1/</text>
<text x="635" y="307">4</text>
<text x="376" y="313">2</text>
<text x="510" y="322">5/</text>
<text x="513" y="324">8</text>
<text x="639" y="323">9/</text>
<text x="607" y="325">1/</text>
<text x="610" y="326">16</text>
<text x="641" y="324">16</text>
<text x="645" y="333" transform="rotate(-90 645 333)">1/</text>
<text x="647" y="330" transform="rotate(-90 647 330)">4</text>
<text x="656" y="341" transform="rotate(-90 656 341)">2</text>
<text x="654" y="344" transform="rotate(-90 654 344)">1/</text>
<text x="645" y="352" transform="rotate(-90 645 352)">1/</text>
<text x="647" y="349" transform="rotate(-90 647 349)">4</text>
<text x="548" y="364" transform="rotate(-90 548 364)">16</text>
<text x="635" y="366">1/</text>
<text x="547" y="369" transform="rotate(-90 547 369)">11/</text>
<text x="638" y="367">4</text>
<text x="635" y="373">1/</text>
<text x="638" y="375">4</text>
<text x="257" y="388" transform="rotate(-90 257 388)">EL-1-3</text>
<text x="558" y="385" transform="rotate(-90 558 385)">EL-1-1</text>
<text x="565" y="390" transform="rotate(-90 565 390)">2</text>
<text x="270" y="395" transform="rotate(-90 270 395)">1/</text>
<text x="272" y="393" transform="rotate(-90 272 393)">2</text>
<text x="563" y="392" transform="rotate(-90 563 392)">1/</text>
<text x="522" y="398">1/</text>
<text x="526" y="400">4</text>
<text x="522" y="405">1/</text>
<text x="526" y="407">4</text>
<text x="309" y="418">1/</text>
<text x="312" y="420">2</text>
<text x="285" y="431">13/</text>
<text x="310" y="426">1/</text>
<text x="313" y="428">4</text>
<text x="317" y="426">1/</text>
<text x="319" y="428">4</text>
<text x="289" y="432">16</text>
<text x="276" y="491">5/</text>
<text x="279" y="492">16</text>
<text x="319" y="527">1/</text>
<text x="326" y="527">5/</text>
<text x="322" y="529">8</text>
<text x="328" y="529">16</text>
<text x="317" y="534">3/</text>
<text x="320" y="536">4</text>
<text x="323" y="534">1/</text>
<text x="326" y="536">2</text>
<text x="317" y="542">1/</text>
<text x="320" y="544">4</text>
<text x="323" y="542">7/</text>
<text x="326" y="544">8</text>
</g>
<g font-size="4.2">
<text x="823" y="49">1/</text>
<text x="825" y="51">4</text>
<text x="776" y="56">5/</text>
<text x="778" y="57">8</text>
<text x="776" y="62">7/</text>
<text x="778" y="63">16</text>
<text x="776" y="68">7/</text>
<text x="778" y="70">16</text>
<text x="773" y="75">1/</text>
<text x="775" y="76">2</text>
<text x="772" y="81">1/</text>
<text x="774" y="82">2</text>
<text x="823" y="81">1/</text>
<text x="825" y="82">2</text>
<text x="772" y="87">3/</text>
<text x="774" y="89">8</text>
<text x="778" y="87">3/</text>
<text x="780" y="89">8</text>
<text x="823" y="87">1/</text>
<text x="825" y="89">4</text>
</g>
<g font-size="4">
<text x="254" y="87" transform="rotate(-90 254 87)">5/</text>
<text x="255" y="84" transform="rotate(-90 255 84)">8</text>
<text x="557" y="375" transform="rotate(-90 557 375)">1/</text>
<text x="558" y="372" transform="rotate(-90 558 372)">2</text>
</g>
<g font-size="3.7">
<text x="17" y="551" transform="rotate(-90 17 551)">18:25:48</text>
<text x="17" y="561" transform="rotate(-90 17 561)">2025</text>
<text x="17" y="570" transform="rotate(-90 17 570)">Jun 17</text>
<text x="17" y="593" transform="rotate(-90 17 593)">PRINTED ON</text>
</g>
</svg>
